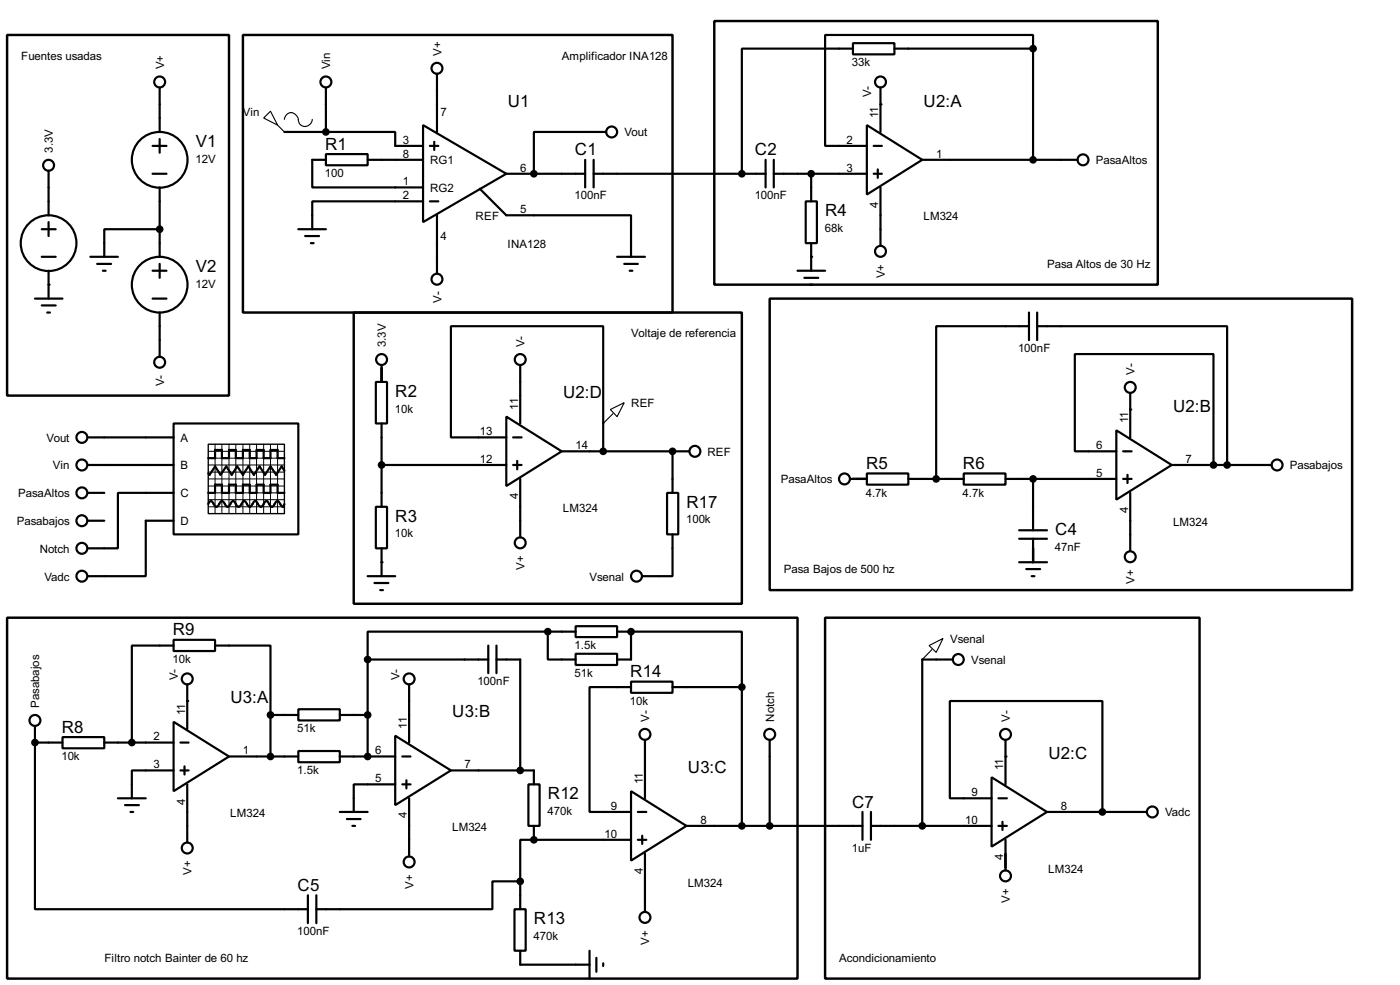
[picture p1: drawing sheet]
<svg xmlns="http://www.w3.org/2000/svg" width="256mm" height="180mm" viewBox="0 0 256 180" stroke-linecap="round" stroke-linejoin="round" font-family="sans-serif">
<g fill="none" stroke="#000" stroke-width=".4">
<path d="M29.3 16.1v8.1M59.7 16.1v8.1M80.1 13.5v10.7M156.3 7.9h7.6v2.1h-7.6zM156.3 8.9h-20.4v22.9M161.3 16.1v8.1M163.9 8.9h25.4M189.3 8.9v-2.5h-38.1v20.3h7.6M189.3 8.9v20.4M8.9 31.3v8.1M28 31.8h2.5M28 26.7h2.5"/>
<path d="M29.3 25.5v2.5M29.3 34.3v12.7M52.1 24.2h7.6M59.7 28.2h7.7v2.1h-7.7zM59.7 29.3h-2.5v5h20.3M59.7 24.2h12.7v2.5h5.1M67.4 29.3h10.1M77.5 22.9l15.3 8.9-15.3 8.9zM77.5 36.9h-20.3v5.1M78.8 36.9h1.5M78.8 26.7h1.5M79.6 26v1.5"/>
<path d="M80.1 39.4v10.7M87.9 34.6l4.9 4.8h22.8v7.6M92.8 31.8h14.4M107.2 29.3v5M108.8 31.8h31.5M108.8 29.3v5M111.1 24.2h-13.3v7.6M140.3 29.3v5M141.8 31.8h17M141.8 29.3v5M147.6 36.9h2.1v7.6h-2.1zM148.6 31.8v5.1"/>
<path d="M158.8 22.9l10.2 6.4-10.2 6.3zM160.1 31.8h1.5M160.1 26.7h1.5M160.8 31v1.6M161.3 34.3v10.7M169 29.3h28.4M6.4 54.7h5.1M7.7 47h2.5M7.7 42h2.5M7.7 55.9h2.5M8.7 57.2h.5M8.9 40.7v2.5"/>
<path d="M8.9 49.6v5.1M16.6 47h5M17.8 48.3h2.6M18.9 49.6h.5M28 49.6h2.5M28 54.7h2.5M29.3 42h-10.2v5M29.3 48.3v2.6M29.3 57.2v8.1M54.7 42h5M55.9 43.2h2.6M57 44.5h.5"/>
<path d="M113.1 47h5.1M114.4 48.3h2.5M115.4 49.6h.5M146.1 49.6h5.1M147.4 50.9h2.5M148.4 52.1h.5M148.6 44.5v5.1M188.5 59.7h-17v28M188.5 57.2v5.1M190 59.7h34.8v25.4M190 57.2v5.1M31.8 77.5h22.9v20.3h-22.9z"/>
<path d="M68.9 69.9h2v7.6h-2zM69.9 66.9v3M69.9 77.5v15.3M92.8 76.3l10.1 6.3-10.1 6.4zM95.3 66.9v10.6M204.5 78.8l10.2 6.3-10.2 6.4zM207.1 71.9v8.2M16.1 80.1h15.7M16.1 85.1h15.7M16.1 90.2h3M16.1 95.3h3M31.8 90.2h-10.2v10.2h-5.5"/>
<path d="M31.8 95.3h-5.1v10.2h-10.6M38.2 92.3l.2-.5 .3-.1 .2 .1 .5 .8 .3 .2 .2-.2 .5-.8 .3-.1 .2 .1 .5 .8 .3 .2 .2-.2 .5-.8 .3-.1 .3 .1 .5 .8a.6 .6 0 0 0 .8-.5l.5-.4 .2 .1 .5 .8 .3 .2 .2-.2 .5-.8 .3-.1 .2 .1 .3 .5a.54 .54 0 0 0 .7 .3l.5-.8 .3-.1 .3 .1 .5 .8 .2 .2 .3-.2 .5-.8 .3-.1 .2 .1 .5 .8 .3 .2 .2-.5M38.2 83.9h1.2v-1.5h1.3v1.5h1.3v-1.5h1.2v1.5h1.3v-1.5h1.3v1.5h1.2v-1.5h1.3v1.5h1.3v-1.5h1.3v1.5h1.2M38.2 90.2h1.2v-1.5h1.3v1.5h1.3v-1.5h1.2v1.5h1.3v-1.5h1.3v1.5h1.2v-1.5h1.3v1.5h1.3v-1.5h1.3v1.5h1.2M52.1 86.2l-.5-.8-1 1.5-1-1.5-1 1.5-1-1.5-1.1 1.5-1-1.5-1 1.5-1-1.5-1 1.5-1-1.5-1.1 1.5-1-1.5-1 1.5-.2-.2M68.9 92.8h2v7.6h-2zM69.9 85.1h22.9M92.8 80.1h-10.2v-20.4h27.9v22.9M94 80.1h1.6M94 85.1h1.6M94.8 84.4v1.5M95.3 87.7v10.7"/>
<path d="M102.9 82.6h23.4M122.2 90.2h2.1v7.6h-2.1zM123.2 97.8v7.7h-5.5M123.2 82.6v7.6M155.8 87.7h3M158.8 86.7h7.6v2h-7.6zM166.4 87.7h10.2M176.6 86.7h7.6v2h-7.6zM184.2 87.7h20.3M186.7 97.1h5.1M186.7 98.6h5.1M189.3 87.7v9.4"/>
<path d="M189.3 98.6v4.3M204.5 82.6h-7.6v-17.8h25.4v20.3M205.8 82.6h1.5M205.8 87.7h1.5M206.6 86.9v1.5M207.1 90.2v10.7M214.7 85.1h18.3M31.8 117.1h7.6v2.1h-7.6zM31.8 118.2h-7.6v17.7M39.4 118.2h10.2v12.7M67.4 105.5h5M68.6 106.7h2.6"/>
<path d="M69.7 108h.5M69.9 100.4v5.1M89.5 118.2v5M91 118.2v5M100.4 115.6v5.1h5.1M100.4 115.6h-33v5.1M100.4 115.6h5.1M105.5 114.6h7.6v2h-7.6zM105.5 119.7h7.6v2h-7.6zM113.1 115.6h2.5M115.6 115.6h20.3v10.2M115.6 115.6v5.1h-2.5"/>
<path d="M186.7 102.9h5.1M188 104.2h2.6M189 105.5h.5M6.4 135.9v30.5h50M6.4 135.9h5.1M6.4 132.9v3M11.5 134.9h7.6v2.1h-7.6zM19.1 135.9h12.7M31.8 132.1l10.2 6.4-10.2 6.3zM33.1 135.9h1.5M34.3 125.3v8.1M42 138.5h12.7"/>
<path d="M49.6 130.9h5.1M49.6 130.9v7.6M54.7 137.5h7.6v2h-7.6zM54.7 129.8h7.6v2.1h-7.6zM62.3 138.5h10.1M62.3 130.9h5.1M67.4 120.7h22.1M67.4 120.7v17.8M72.4 134.7l10.2 6.3-10.2 6.4zM73.7 138.5h1.5M75 125.3v10.6M91 120.7h4.3v20.3"/>
<path d="M115.6 124.8h7.6v2h-7.6zM115.6 125.8h-7.6v22.8h7.6M118.2 135.4v10.7M123.2 125.8h12.7M135.9 125.8v25.4M141 135.4v15.8M174.6 120.7h-5.6v30.5M184.2 135.4v8.2M21.6 146.1h5.1M22.9 147.4h2.6M23.9 148.6h.5M31.8 141h-7.6v5.1"/>
<path d="M33.1 141h1.5M33.8 140.3v1.5M34.3 143.6v10.6M62.3 148.6h5.1M63.6 149.9h2.5M64.6 151.2h.5M72.4 143.6h-7.6v5M73.7 143.6h1.5M74.5 142.8v1.5M75 146.1v10.7M82.6 141h15.2v2.6M96.8 143.6h2.1v7.6h-2.1z"/>
<path d="M97.8 153.7h-2.5v7.6M97.8 153.7h17.8M97.8 151.2v2.5M115.6 144.8l10.2 6.4-10.2 6.3zM116.9 153.7h1.5M116.9 148.6h1.5M117.7 153v1.5M118.2 156.3v10.6M125.8 151.2h32.2M158 148.6v5.1M159.6 151.2h22.1M159.6 148.6v5.1"/>
<path d="M181.7 142.3l10.1 6.3-10.1 6.4zM181.7 146.1h-7.7v-17.8h28v20.3M182.9 151.2h1.6M182.9 146.1h1.6M183.7 150.4v1.5M184.2 153.7v5.6M191.8 148.6h18.3M56.4 163.9v5.1M58 163.9v5.1M94.3 166.4h2v7.6h-2zM95.3 161.3h-5.1v5.1h-32.2M95.3 161.3v5.1"/>
<path d="M95.3 174v2.6h12.7M108 174v5.1M109.3 175.3v2.6M110.5 176.3v.5"/>
<circle cx="29.2" cy="15" r="1"/>
<circle cx="59.7" cy="15" r="1"/>
<circle cx="80" cy="12.5" r="1"/>
<circle cx="161.3" cy="15" r="1"/>
<circle cx="8.9" cy="30.3" r="1"/>
<circle cx="29.2" cy="29.3" r="5.1"/>
<circle cx="112" cy="24.2" r="1"/>
<circle cx="198.4" cy="29.3" r="1"/>
<circle cx="8.9" cy="44.5" r="5.1"/>
<circle cx="29.2" cy="52.1" r="5.1"/>
<circle cx="80" cy="51.1" r="1"/>
<circle cx="161.3" cy="46" r="1"/>
<circle cx="29.2" cy="66.3" r="1"/>
<circle cx="69.9" cy="65.8" r="1"/>
<circle cx="95.3" cy="65.8" r="1"/>
<circle cx="207" cy="70.9" r="1"/>
<circle cx="15" cy="90.2" r="1"/>
<circle cx="15" cy="95.3" r="1"/>
<circle cx="15" cy="85.1" r="1"/>
<circle cx="15" cy="80.1" r="1"/>
<circle cx="95.3" cy="99.4" r="1"/>
<circle cx="127.3" cy="82.6" r="1"/>
<circle cx="154.7" cy="87.7" r="1"/>
<circle cx="233.9" cy="85.1" r="1"/>
<circle cx="15" cy="105.5" r="1"/>
<circle cx="15" cy="100.4" r="1"/>
<circle cx="116.6" cy="105.5" r="1"/>
<circle cx="207" cy="101.9" r="1"/>
<circle cx="6.4" cy="131.9" r="1"/>
<circle cx="34.3" cy="124.3" r="1"/>
<circle cx="74.9" cy="124.3" r="1"/>
<circle cx="118.1" cy="134.4" r="1"/>
<circle cx="141" cy="134.4" r="1"/>
<circle cx="175.5" cy="120.7" r="1"/>
<circle cx="184.2" cy="134.4" r="1"/>
<circle cx="34.3" cy="155.2" r="1"/>
<circle cx="74.9" cy="157.8" r="1"/>
<circle cx="211.1" cy="148.6" r="1"/>
<circle cx="118.1" cy="167.9" r="1"/>
<circle cx="184.2" cy="160.3" r="1"/>
</g>
<g fill="#000">
<circle cx="161.3" cy="19.1" r=".2"/>
<circle cx="97.8" cy="31.8" r=".2"/>
<circle cx="135.9" cy="31.8" r=".2"/>
<circle cx="8.9" cy="52.1" r=".2"/>
<circle cx="148.6" cy="47" r=".2"/>
<circle cx="207.1" cy="75" r=".2"/>
<circle cx="123.2" cy="82.6" r=".2"/>
<circle cx="69.9" cy="102.9" r=".2"/>
<circle cx="115.6" cy="115.6" r=".2"/>
<circle cx="6.4" cy="135.9" r=".2"/>
<circle cx="34.3" cy="128.3" r=".2"/>
<circle cx="67.4" cy="138.5" r=".2"/>
<circle cx="184.2" cy="138.5" r=".2"/>
<circle cx="97.8" cy="153.7" r=".2"/>
</g>
<g fill="#000" stroke="#000" stroke-width=".4">
<circle cx="189.2" cy="8.9" r=".5"/>
<circle cx="59.7" cy="24.2" r=".5"/>
<circle cx="97.8" cy="31.8" r=".5"/>
<circle cx="135.9" cy="31.8" r=".5"/>
<circle cx="148.6" cy="31.8" r=".5"/>
<circle cx="189.2" cy="29.3" r=".5"/>
<circle cx="29.2" cy="42" r=".5"/>
<circle cx="69.9" cy="85.1" r=".5"/>
<circle cx="110.5" cy="82.6" r=".5"/>
<circle cx="123.2" cy="82.6" r=".5"/>
<circle cx="171.5" cy="87.7" r=".5"/>
<circle cx="189.2" cy="87.7" r=".5"/>
<circle cx="222.3" cy="85.1" r=".5"/>
<circle cx="224.8" cy="85.1" r=".5"/>
<circle cx="100.3" cy="115.6" r=".5"/>
<circle cx="115.6" cy="115.6" r=".5"/>
<circle cx="6.4" cy="135.9" r=".5"/>
<circle cx="24.1" cy="135.9" r=".5"/>
<circle cx="49.5" cy="138.5" r=".5"/>
<circle cx="49.5" cy="130.9" r=".5"/>
<circle cx="67.3" cy="138.5" r=".5"/>
<circle cx="67.3" cy="130.9" r=".5"/>
<circle cx="67.3" cy="120.7" r=".5"/>
<circle cx="135.9" cy="125.8" r=".5"/>
<circle cx="95.3" cy="141" r=".5"/>
<circle cx="97.8" cy="153.7" r=".5"/>
<circle cx="135.9" cy="151.2" r=".5"/>
<circle cx="141" cy="151.2" r=".5"/>
<circle cx="168.9" cy="151.2" r=".5"/>
<circle cx="201.9" cy="148.6" r=".5"/>
<circle cx="95.3" cy="161.3" r=".5"/>
</g>
<path d="M48.3 21.6l1.3-1.2 1.3 2.5zM50.9 22.9l1.2 1.3M52.1 21.9a1.28 1.28 0 0 1 1.3-1.3 1.28 1.28 0 0 1 1.3 1.3 1.28 1.28 0 0 0 1.2 1.3 1.28 1.28 0 0 0 1.3-1.3M111.8 75l2.6-1.3-1.3 2.6zM112.3 75.7l-1.8 1.8M170.2 118.2l2.6-1.3-1.3 2.5zM170.7 118.9l-1.7 1.8" fill="none" stroke="#000" stroke-width=".2"/>
<path d="M38.2 81.3h13.9v12.7h-13.9z" fill="none" stroke="#000" stroke-width=".25"/>
<g fill="none" stroke="#000" stroke-width=".18">
<path d="M38.2 85.1h13.9M38.2 82.6h13.9M38.2 83.9h13.9M38.2 86.4h13.9M38.2 89h13.9M38.2 90.2h13.9M38.2 91.5h13.9M38.2 92.8h13.9M38.2 87.7h13.9M39.4 81.3v12.7M40.7 81.3v12.7M42 81.3v12.7"/>
<path d="M43.2 81.3v12.7M44.5 81.3v12.7M45.8 81.3v12.7M47 81.3v12.7M48.3 81.3v12.7M49.6 81.3v12.7M50.9 81.3v12.7"/>
</g>
<path d="M1.3 6.4h40.7v66h-40.7zM44.5 6.4h78.7v50.8h-78.7zM130.9 3.9h81.2v48.2h-81.2zM64.8 57.2h71.1v53.3h-71.1zM141 54.7h106.7v53.3h-106.7zM1.3 113.1h144.8v66h-144.8zM151.2 113.1h68.6v66h-68.6z" fill="none" stroke="#000" stroke-width=".45"/>
<g font-size="3.5">
<text x="93" y="19.6">U1</text>
<text x="169.2" y="19.6">U2:A</text>
<text x="35.9" y="26.8">V1</text>
<text x="59.6" y="27.4">R1</text>
<text x="105.3" y="28.5">C1</text>
<text x="138.3" y="28.5">C2</text>
<text x="151.2" y="39.5">R4</text>
<text x="35.9" y="49.7">V2</text>
<text x="72.4" y="72.6">R2</text>
<text x="103.2" y="72.9">U2:D</text>
<text x="214.9" y="75.5">U2:B</text>
<text x="158.7" y="85.9">R5</text>
<text x="176.4" y="85.9">R6</text>
<text x="72.4" y="95.5">R3</text>
<text x="125.8" y="92.9">R17</text>
<text x="193.3" y="98">C4</text>
<text x="31.7" y="116.3">R9</text>
<text x="115.5" y="124">R14</text>
<text x="42.2" y="128.8">U3:A</text>
<text x="82.9" y="131.3">U3:B</text>
<text x="11.3" y="134.1">R8</text>
<text x="126" y="141.5">U3:C</text>
<text x="192.1" y="139">U2:C</text>
<text x="100.4" y="146.3">R12</text>
<text x="156.1" y="147.8">C7</text>
<text x="54.5" y="163.1">C5</text>
<text x="97.8" y="169.1">R13</text>
</g>
<g font-size="2.4">
<text x="3.9" y="10.9">Fuentes usadas</text>
<text x="80.9" y="10.2" transform="rotate(-90 80.9 10.2)">V+</text>
<text x="102.9" y="10.9">Amplificador INA128</text>
<text x="30.1" y="12.7" transform="rotate(-90 30.1 12.7)">V+</text>
<text x="60.5" y="12.7" transform="rotate(-90 60.5 12.7)">Vin</text>
<text x="156.1" y="12.2">33k</text>
<text x="159.6" y="17.8" transform="rotate(-90 159.6 17.8)">V-</text>
<text x="44.5" y="21.2">Vin</text>
<text x="80.7" y="21.2">7</text>
<text x="160.9" y="21.6" transform="rotate(-90 160.9 21.6)">11</text>
<text x="9.7" y="28" transform="rotate(-90 9.7 28)">3.3V</text>
<text x="35.8" y="29.8">12V</text>
<text x="73.8" y="26.3">3</text>
<text x="73.8" y="28.9">8</text>
<text x="114.4" y="25">Vout</text>
<text x="155.1" y="26.3">2</text>
<text x="171.5" y="28.9">1</text>
<text x="59.5" y="32.5">100</text>
<text x="73.8" y="33.9">1</text>
<text x="78.8" y="30">RG1</text>
<text x="78.8" y="35.1">RG2</text>
<text x="95.3" y="31.4">6</text>
<text x="155.1" y="31.4">3</text>
<text x="200.7" y="30">PasaAltos</text>
<text x="73.8" y="36.5">2</text>
<text x="87.1" y="40.2">REF</text>
<text x="95.3" y="39">5</text>
<text x="105.3" y="36.5">100nF</text>
<text x="138.3" y="36.5">100nF</text>
<text x="160.9" y="38" transform="rotate(-90 160.9 38)">4</text>
<text x="169.2" y="40.4">LM324</text>
<text x="80.7" y="43.9">4</text>
<text x="93" y="45.4">INA128</text>
<text x="151.1" y="42.5">68k</text>
<text x="35.8" y="52.6">12V</text>
<text x="162.1" y="51" transform="rotate(-90 162.1 51)">V+</text>
<text x="191.8" y="49">Pasa Altos de 30 Hz</text>
<text x="80.9" y="55.4" transform="rotate(-90 80.9 55.4)">V-</text>
<text x="70.7" y="63.6" transform="rotate(-90 70.7 63.6)">3.3V</text>
<text x="96.1" y="63.5" transform="rotate(-90 96.1 63.5)">V-</text>
<text x="115.6" y="61.7">Voltaje de referencia</text>
<text x="186.5" y="64.5">100nF</text>
<text x="30.1" y="70.6" transform="rotate(-90 30.1 70.6)">V-</text>
<text x="207.9" y="68.6" transform="rotate(-90 207.9 68.6)">V-</text>
<text x="72.4" y="75.5">10k</text>
<text x="94.9" y="75" transform="rotate(-90 94.9 75)">11</text>
<text x="115.6" y="74.5">REF</text>
<text x="206.7" y="77.5" transform="rotate(-90 206.7 77.5)">11</text>
<text x="8.5" y="80.8">Vout</text>
<text x="33.1" y="80.8">A</text>
<text x="87.9" y="79.7">13</text>
<text x="105.5" y="82.2">14</text>
<text x="129.6" y="83.4">REF</text>
<text x="200.8" y="82.2">6</text>
<text x="9.7" y="85.9">Vin</text>
<text x="33.1" y="85.9">B</text>
<text x="87.9" y="84.7">12</text>
<text x="143" y="88.5">PasaAltos</text>
<text x="200.8" y="87.3">5</text>
<text x="217.2" y="84.7">7</text>
<text x="236.3" y="85.9">Pasabajos</text>
<text x="3.3" y="91">PasaAltos</text>
<text x="33.1" y="91">C</text>
<text x="94.9" y="91.4" transform="rotate(-90 94.9 91.4)">4</text>
<text x="103.1" y="93.7">LM324</text>
<text x="125.7" y="95.8">100k</text>
<text x="158.6" y="90.9">4.7k</text>
<text x="176.4" y="90.9">4.7k</text>
<text x="206.7" y="93.9" transform="rotate(-90 206.7 93.9)">4</text>
<text x="3.1" y="96.1">Pasabajos</text>
<text x="7.3" y="101.2">Notch</text>
<text x="33.1" y="96.1">D</text>
<text x="72.4" y="98.4">10k</text>
<text x="193.3" y="100.9">47nF</text>
<text x="214.9" y="96.2">LM324</text>
<text x="8.1" y="106.3">Vadc</text>
<text x="96.1" y="104.3" transform="rotate(-90 96.1 104.3)">V+</text>
<text x="108" y="106.3">Vsenal</text>
<text x="143.6" y="104.9">Pasa Bajos de 500 hz</text>
<text x="207.9" y="106.8" transform="rotate(-90 207.9 106.8)">V+</text>
<text x="105.3" y="118.8">1.5k</text>
<text x="174" y="117.7">Vsenal</text>
<text x="31.6" y="121.4">10k</text>
<text x="32.6" y="124.5" transform="rotate(-90 32.6 124.5)">V-</text>
<text x="73.2" y="124.5" transform="rotate(-90 73.2 124.5)">V-</text>
<text x="87.5" y="125.4">100nF</text>
<text x="105.3" y="123.9">51k</text>
<text x="177.9" y="121.5">Vsenal</text>
<text x="7.2" y="129.5" transform="rotate(-90 7.2 129.5)">Pasabajos</text>
<text x="33.9" y="130.9" transform="rotate(-90 33.9 130.9)">11</text>
<text x="115.4" y="129">10k</text>
<text x="28.1" y="135.5">2</text>
<text x="54.5" y="134.1">51k</text>
<text x="74.6" y="133.4" transform="rotate(-90 74.6 133.4)">11</text>
<text x="119" y="132.1" transform="rotate(-90 119 132.1)">V-</text>
<text x="141.8" y="132.1" transform="rotate(-90 141.8 132.1)">Notch</text>
<text x="185" y="132.1" transform="rotate(-90 185 132.1)">V-</text>
<text x="11.3" y="139.2">10k</text>
<text x="28.1" y="140.6">3</text>
<text x="44.5" y="138.1">1</text>
<text x="54.5" y="141.7">1.5k</text>
<text x="68.8" y="143.2">5</text>
<text x="68.8" y="138.1">6</text>
<text x="85.1" y="140.6">7</text>
<text x="117.8" y="143.6" transform="rotate(-90 117.8 143.6)">11</text>
<text x="183.8" y="141" transform="rotate(-90 183.8 141)">11</text>
<text x="33.9" y="147.3" transform="rotate(-90 33.9 147.3)">4</text>
<text x="42.2" y="149.6">LM324</text>
<text x="74.6" y="149.8" transform="rotate(-90 74.6 149.8)">4</text>
<text x="100.3" y="149.2">470k</text>
<text x="111.9" y="148.2">9</text>
<text x="178" y="145.7">9</text>
<text x="194.4" y="148.2">8</text>
<text x="213.4" y="149.4">Vadc</text>
<text x="82.8" y="152.1">LM324</text>
<text x="110.8" y="153.3">10</text>
<text x="128.3" y="150.8">8</text>
<text x="156.1" y="155.9">1uF</text>
<text x="176.8" y="150.8">10</text>
<text x="35.1" y="160.2" transform="rotate(-90 35.1 160.2)">V+</text>
<text x="117.8" y="160" transform="rotate(-90 117.8 160)">4</text>
<text x="183.8" y="157.4" transform="rotate(-90 183.8 157.4)">4</text>
<text x="192" y="159.7">LM324</text>
<text x="75.8" y="162.7" transform="rotate(-90 75.8 162.7)">V+</text>
<text x="126" y="162.3">LM324</text>
<text x="185" y="165.3" transform="rotate(-90 185 165.3)">V+</text>
<text x="54.5" y="171.2">100nF</text>
<text x="97.8" y="172">470k</text>
<text x="119" y="172.9" transform="rotate(-90 119 172.9)">V+</text>
<text x="19.1" y="176">Filtro notch Bainter de 60 hz</text>
<text x="153.7" y="176">Acondicionamiento</text>
</g>
</svg>
